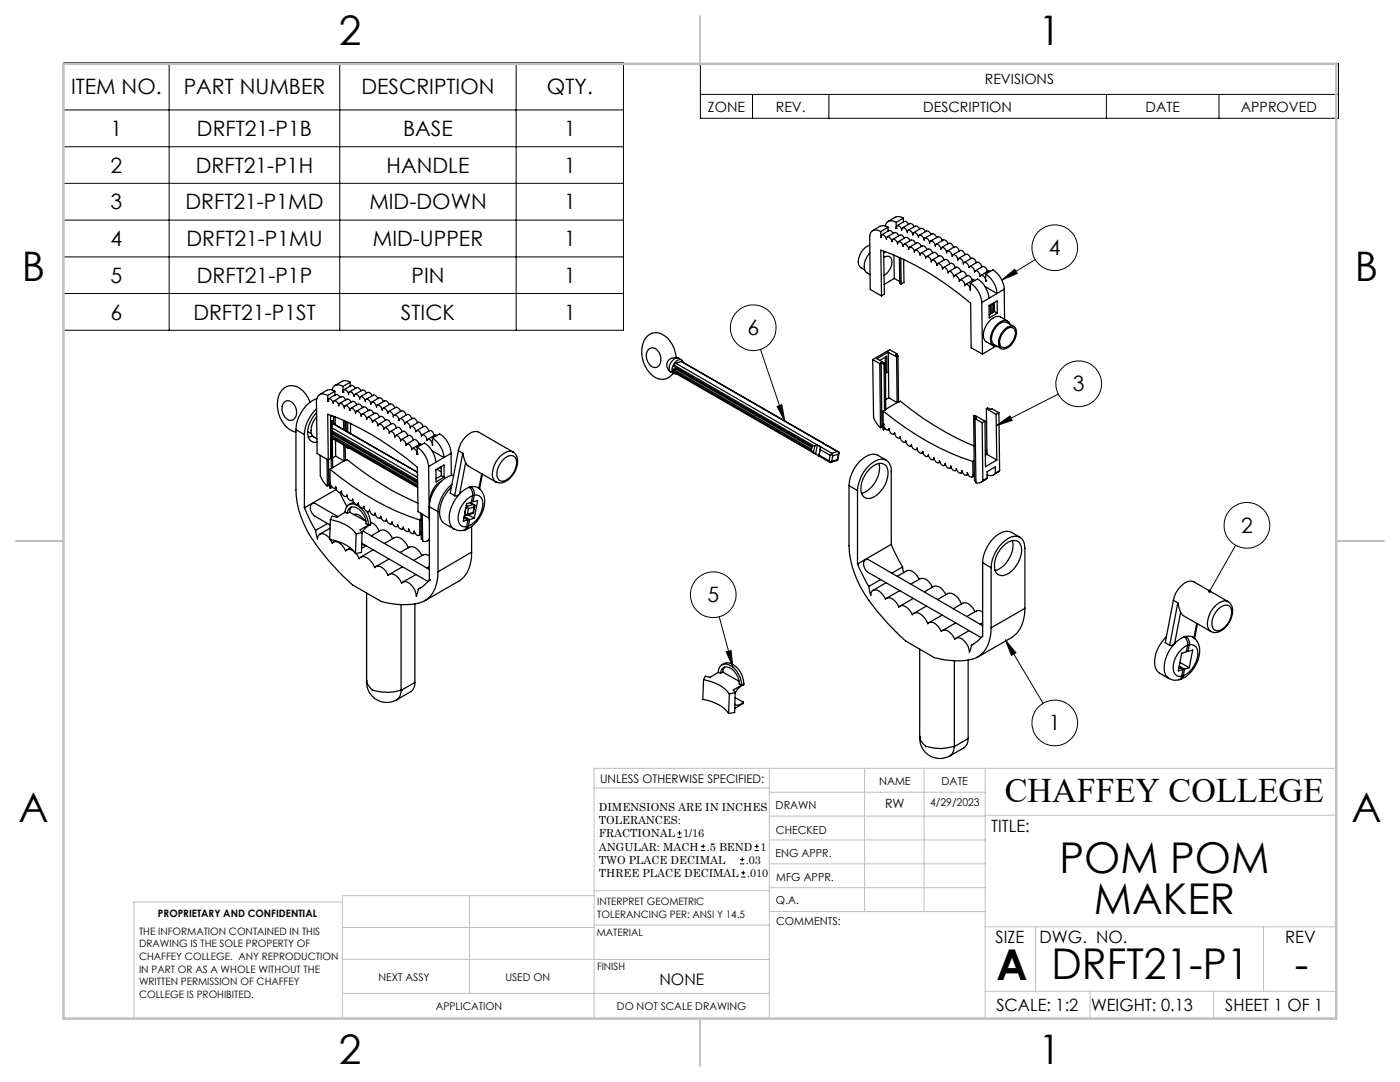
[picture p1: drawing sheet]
<svg xmlns="http://www.w3.org/2000/svg" width="279mm" height="216mm" viewBox="0 0 279 216" stroke-linecap="round" stroke-linejoin="round" font-family="sans-serif">
<g fill="none" stroke="#000" stroke-width=".25">
<path d="M173.6 48.9a3.6 3.6 0 0 0-2.3 3.9l.5 .6 .7 .4M173.6 50.4l-.2 .3a3.3 3.3 0 0 0-.7 3.5l.9 .6M175.8 46.2a1.3 1.3 0 0 0-1.4-.3 1.3 1.3 0 0 0-.8 1.3l.1 10.5 2.2 1.4M175.8 47.3h.1M175.8 46.2v1.1M175.8 47.3l.1-.4a.81 .81 0 0 1 1 .9v-.3l.3-.3a1.02 1.02 0 0 1 .8 1l.1-.4a.86 .86 0 0 1 1 .9l.1-.4a.88 .88 0 0 1 1 .9l.2-.4a.88 .88 0 0 1 1 .9l.1-.3a.94 .94 0 0 1 1 .9l.1-.4a1.01 1.01 0 0 1 1 1l.2-.3a.95 .95 0 0 1 .9 1l.2-.4a.91 .91 0 0 1 .9 1l.2-.3a.97 .97 0 0 1 1 1.1l.1-.4a1.03 1.03 0 0 1 1 1.1l.2-.3a1.03 1.03 0 0 1 .9 1.1l.2-.3a1.04 1.04 0 0 1 .9 1l.1-.1a.87 .87 0 0 1 1.1 1v-.2a.88 .88 0 0 1 1 1.1l.1-.2a.88 .88 0 0 1 1 1.1M175.9 59.1l-.1-9.2a56 56 0 0 1 17.9 10.6l.1 8.9 2.3 1.3M176.4 50.1l.1 8.6-.6 .4M176.4 51.4a.96 .96 0 0 1 1.1-.2 .96 .96 0 0 1 .5 1 3.4 3.4 0 0 1-1.6 2.8M176.7 50.2l-.3 .2M177.2 45.3a1.82 1.82 0 0 0-1.6-.1l-1.4 .8M177.2 46l.1 .1"/>
<path d="M177.2 45.3l-1.4 .9M177.2 45.3v.8M178.3 46.6l-.4-.5-.4-.1-1.5 .8M178.4 50.9l.1 4.7M178.5 55.6l-2 1.2M178.5 55.6l1.1 .6M178.9 45.5h.1M178.9 45.5l.1-.4a.8 .8 0 0 1 1 .8l.1-.4a.86 .86 0 0 1 1 .9l.1-.4a.82 .82 0 0 1 1 .9l.1-.4a.87 .87 0 0 1 1 .9l.1-.4a.94 .94 0 0 1 1 .9l.1-.4a.9 .9 0 0 1 1 1l.1-.2a.67 .67 0 0 1 1 .5l.1 .3 .1-.3a.95 .95 0 0 1 1 .9l.2-.3a1.02 1.02 0 0 1 .9 1l.2-.3a1.02 1.02 0 0 1 .9 1.1l.2-.4h.2l.5 .3 .2 .8 .1-.2a.7 .7 0 0 1 1 .7l.1 .3 .2-.3 .4 .1 .4 .4 .1 .5 .1-.2a.87 .87 0 0 1 1 1.1l.1-.2a.82 .82 0 0 1 .8 .2 .82 .82 0 0 1 .2 .9l.1-.2a.87 .87 0 0 1 1 1.1M178.9 44.4a1.31 1.31 0 0 0-2.3 .7M178.9 44.4v1.1M179.4 47.1l-.2-.3a.62 .62 0 0 0-.7-.4l-1.4 .9M179.5 51.4l.1 5.2 .2 .1"/>
<path d="M179.8 51.5v5.2M180.3 43.5a1.57 1.57 0 0 0-1.7-.1l-1.4 .8M180.3 43.5l-1.4 .9M180.3 43.5v.8M180.3 51.8l.1 4.6-.6 .3M180.5 47.5l-.2-.2a.59 .59 0 0 0-.7-.4l-1.4 .9M181.3 44.8a.73 .73 0 0 0-.9-.6l-1.4 .8M181.6 48a.86 .86 0 0 0-.9-.6l-1.4 .8M182.4 45.3a.79 .79 0 0 0-.9-.7l-1.4 .9M182.7 48.6a.85 .85 0 0 0-.9-.7l-1.4 .9M183.6 45.7l-.4-.4-.4-.2-1.6 .9M183.9 49.2a.85 .85 0 0 0-.9-.7l-1.5 .8"/>
<path d="M184.7 46.2l-.2-.2a.64 .64 0 0 0-.7-.4l-1.4 .8M185 49.8l-.1-.3a.67 .67 0 0 0-.8-.4l-1.5 .8M185.8 46.8l-.1-.3a.64 .64 0 0 0-.8-.4l-1.5 .9M186.1 50.5l-.1-.3a.67 .67 0 0 0-.8-.5l-1.4 .9M186.9 47.4l-.1-.3a.63 .63 0 0 0-.8-.4l-1.4 .8M187.1 52.6l1.5-.8a.91 .91 0 0 1 .9 .8M187.3 51.2l-.2-.4a.73 .73 0 0 0-.8-.4l-1.4 .8M188.1 48h-.1a.79 .79 0 0 0-.9-.7l-1.4 .8M188.2 53.4l1.5-.9a.97 .97 0 0 1 .9 .9M188.4 51.9l-.3-.6-.5-.3-1.6 .9M189.1 50.1l1.4-.9a.98 .98 0 0 1 1 .9M189.2 48.6a.86 .86 0 0 0-1-.7l-1.4 .9"/>
<path d="M189.4 54.2l1.6-.9 .5 .3 .3 .7M190.2 50.8l1.5-.8a1.06 1.06 0 0 1 .9 .8M190.3 49.4l-.1-.4a.77 .77 0 0 0-.8-.5l-1.5 .9M190.5 55l1.5-.9 .6 .4 .3 .6M191.3 51.6l1.5-.9a1.06 1.06 0 0 1 .9 .9M191.6 55.9l1.5-.9a1.11 1.11 0 0 1 .9 1M192.4 52.4l1.7-.9 .4 .3 .3 .6M192.9 55v.1M193.5 53.2l1.5-.8a.88 .88 0 0 1 .9 .9M193.6 57.9h.1M193.6 56.5a4.9 4.9 0 0 1 2.3 3.9M193.6 56.5l1.5-.8a5.1 5.1 0 0 1 2.3 3.8"/>
<path d="M193.6 56.5l.1 1.4M193.7 57.9h-.1M193.9 55.6l.4 .3M194.6 56l-.4-.1-1.5 .9M194.6 54l1.5-.8a.89 .89 0 0 1 .9 1M196.6 57.2l2.4 1.4M196.7 56.1h.1M196.7 54.7a5.1 5.1 0 0 1 2.3 3.9M196.7 54.7l1.5-.9a5.1 5.1 0 0 1 2.2 3.9M196.7 54.7v1.4M197.4 59.5l-1.5 .9M197.6 54.2l-.4-.1-1.4 .9"/>
<path d="M199 58.6l-1.6 .9M200.4 57.7l-1.4 .9M200.4 57.7l.1 6M63.2 79.6a7 7 0 0 0-4.1 6.1M65.4 78.9a1.35 1.35 0 0 0-1.4-.2 1.35 1.35 0 0 0-.9 1.2l.2 10.6 2.2 1.3M65.4 78.9v1.2M66.8 78.1a1.55 1.55 0 0 0-1.6-.2l-1.4 .8M66.8 78.1l-1.4 .8M66.8 78.1l.1 .7M66.9 78.7v.1M67.8 79.3l-.3-.4-.4-.2-1.6 .9M68.4 77.1a1.29 1.29 0 0 0-2.1 .7"/>
<path d="M68.4 77.1l.1 1.1M68.5 78.2v-.4a.81 .81 0 0 1 1.1 .9l.1-.5a.86 .86 0 0 1 1 .9l.1-.4a.85 .85 0 0 1 1 .9l.1-.4a.87 .87 0 0 1 1 .9l.1-.4a.94 .94 0 0 1 1 .9l.2-.3a.94 .94 0 0 1 .9 .9l.2-.3a.94 .94 0 0 1 1 .9l.1-.3a.95 .95 0 0 1 1 1l.1-.4a.97 .97 0 0 1 1 1.1l.2-.4a.97 .97 0 0 1 .9 1.1l.2-.4h.2l.6 .6 .2 .5 .2-.3a1.04 1.04 0 0 1 .9 1.1v-.2a.8 .8 0 0 1 1.1 .9l.1-.1a.87 .87 0 0 1 1 1l.1-.1a.83 .83 0 0 1 1 1l.1-.2a.85 .85 0 0 1 1 1.1M68.5 78.2h.1M69 79.8l-.2-.2a.62 .62 0 0 0-.7-.4l-1.4 .8M69.9 76.3a1.57 1.57 0 0 0-1.6-.2l-1.5 .8M69.9 76.3l-1.5 .8M69.9 76.3v.7M70.9 77.5a.79 .79 0 0 0-.8-.6l-1.5 .9M72 78l-.3-.5-.4-.2-1.6 .9M73.1 78.5l-.1-.3a.59 .59 0 0 0-.7-.3l-1.5 .8M74.3 79a.79 .79 0 0 0-.9-.7l-1.5 .9M75.4 79.5l-.2-.3a.59 .59 0 0 0-.7-.4l-1.4 .9"/>
<path d="M129.5 69.7a1.47 1.47 0 0 1 2.2 1 1.84 1.84 0 0 1-.9 2.6 2.29 2.29 0 0 1-1.3-3.6zM133.9 74.2l.5 .3M134.3 74l.1 .2 28.2 16.3M134.3 74l28 16.2M134.3 73.7v.3M134.5 72.8l28.1 16.3M134.5 72.8v.3l27.6 16-.1 .5-27.7-15.9M134.8 73.6l-.5 .1M134.8 73.6l27.2 15.7M134.8 72.5l-.3 .3M134.8 72.5l31.2 18M134.8 73.3v.3"/>
<path d="M134.9 71.4a1.49 1.49 0 0 0-1.7 1 1.49 1.49 0 0 0 .7 1.8M134.9 71.4l.1 .1a5.4 5.4 0 0 0-3.7-5.1 2.75 2.75 0 0 0-3 2.3 6 6 0 0 0 2.7 6.7 2.52 2.52 0 0 0 3.3-.9M134.9 71.4a2.15 2.15 0 0 0-1.2 2.8h.2M134.9 71.3l.6 .2M135 71.4l.5 .1M135.5 71.5l.5 .3M136 72.1l31.4 18.1M136 72.1l31.1 18M136 72.1l-1.2 .4M136.3 72.3l-.1-.3a.81 .81 0 0 0-1.3 .1 1.76 1.76 0 0 0-.5 2.5h.6M174.2 71.8l.1 11.5 .6 1.2 .8 .8M174.2 71.8l1.4 .8"/>
<path d="M175.6 72.6l.1 12.7M175.6 71.9l1.4-.8v3.2M175.9 72.4l.5 .3M175.9 72.4l-.3 .2M175.9 72.4l.1 12.8M176.4 72.7l.1 9.1M176.7 71.3v2.9M176.7 74.2h.1M176.7 72.6l-.3 .1M176.7 72.6l.1 9.1M176.7 74.2l.3 .1M177 74.3l-.3 .2"/>
<path d="M177.3 70.3l1.6 .9M177.3 70.3l-2.3 1.3 1.7 1M177.3 70.3l.1 9.1M177.4 79.4l-.6 .3M177.4 79.4l1.6 .9M178.9 71.2l.1 9.1M179 70.6l-1.4-.8-3.4 2M179 70.6l-.3 .2 .5 .2M179 70.6v.3M179.2 71l-.3 .2M179.2 71l.1 9.2M195.9 60.4l.2 10.3"/>
<path d="M197.4 61l1.6-1v2.5l-1.6 .9zM197.7 60.8v1.8M197.9 60.7l.1 1.7M198.2 60.5l.1 1.8M198.4 60.4l.1 1.8M198.5 62.2l.5 .3M198.5 62.2l-1.1 .6M198.6 69.1l-2.5 1.6M200.6 65.7a1.45 1.45 0 0 1 2.1-.3 3.4 3.4 0 0 1-2.3 4.3 .99 .99 0 0 1-1.1-1.2 3.8 3.8 0 0 1 1.3-2.8zM200.6 65.9a1.22 1.22 0 0 1 1.9-.1 3.1 3.1 0 0 1-1.8 3.6 .84 .84 0 0 1-1.2-.9 3.2 3.2 0 0 1 1.1-2.6zM201.1 64.1l-1.4-.8a1.97 1.97 0 0 0-2.4 1 3.4 3.4 0 0 0-.8 3.5l.2 .3 1.5 .9M201.6 64.7a1.17 1.17 0 0 0-2-.5 4 4 0 0 0-1.8 4.4 1.09 1.09 0 0 0 1.2 .5"/>
<path d="M202.4 65.2l-1.5-.9a2.29 2.29 0 0 0-2.6 1.6 2.1 2.1 0 0 0 .1 2.9l1.4 .8M56.8 80.2a1.51 1.51 0 0 1 2.2 1.1 1.79 1.79 0 0 1-.9 2.6 2.29 2.29 0 0 1-1.3-3.7zM59.1 85.7v12a20.9 20.9 0 0 0 5.6 13.1l2.8 3.1 2.9 2.8 5.7 3.3a14.4 14.4 0 0 0 8.2 .1 5.5 5.5 0 0 0 3-4.8l.1-1.2M59.1 85.7l1.6 1M60.7 86.7v14.6M61.4 86.1l.8 .5M61.9 80.3a4.4 4.4 0 0 0-4-3.4 3.2 3.2 0 0 0-2.5 3.2 5.8 5.8 0 0 0 3.5 6.1h.2M62.4 87l-.9 .3M63.2 83.1a3.7 3.7 0 0 0-.9 3.8l1 .7M63.2 81.6a7.7 7.7 0 0 0-2.5 5.1M63.2 82.3a5.9 5.9 0 0 0-1.7 4.8 1.48 1.48 0 0 0 1.8 1.1M63.9 90.8v4.2l.4 .8 1 1.2"/>
<path d="M65.3 91.6v5.4M65.4 80.1h.1M65.4 80.1l.1-.4a.84 .84 0 0 1 1 .8l.1-.5a.87 .87 0 0 1 1 1l.1-.5a.82 .82 0 0 1 1 .9l.1-.4a.92 .92 0 0 1 1 .9l.2-.4a.88 .88 0 0 1 1 1l.1-.4a.89 .89 0 0 1 1 .9l.1-.3a.95 .95 0 0 1 1 .9l.2-.3a.95 .95 0 0 1 .9 1l.2-.3a.95 .95 0 0 1 1 1l.1-.4a1.02 1.02 0 0 1 1 1.1l.2-.3a.92 .92 0 0 1 .9 1l.1-.2a.81 .81 0 0 1 .8 .2 .81 .81 0 0 1 .2 .8l.2-.3a.97 .97 0 0 1 .9 1.1l.1-.2a.87 .87 0 0 1 1 1.1l.1-.2a.89 .89 0 0 1 1.1 1v-.2a.88 .88 0 0 1 1.1 1.1M65.5 91.8l-.1-9.1a56.4 56.4 0 0 1 17.9 10.5l.1 8.9 2.3 1.3M65.5 91.8l.1 5M65.6 96.8l.3 .2M65.6 96.8l-.3 .2M65.9 93.7v3.7M65.9 93.7a54.4 54.4 0 0 0 17.8 10.1M65.9 97.4v-1.1l.1 .5a.74 .74 0 0 0 1 .6v-.2a1.04 1.04 0 0 0 .9 1.1l.3-.3 .1 .5 .6 .6 .3-.1 .1-.2 .1 .5 .4 .5 .4 .1 .2-.3 .1 .6 .4 .4 .4 .1 .2-.4 .1 .6a.64 .64 0 0 0 1 .4v-.3l.2 .6a.6 .6 0 0 0 .9 .4v-.3l.2 .6 .4 .4 .4 .1 .2-.4v.3a.85 .85 0 0 0 .9 .7l.2-.4 .1 .3a.85 .85 0 0 0 .9 .7l.1-.4a.88 .88 0 0 0 1 .9l.1-.4 .2 .6a.67 .67 0 0 0 .8 .4l.1-.5 .3 .6a.54 .54 0 0 0 .8 .2l.1-.2 .2 .5a.51 .51 0 0 0 .8 .3l.1-.4v.2a.75 .75 0 0 0 1 .6l.1-.4 .1 .3a.74 .74 0 0 0 .9 .5v-.4M66 82.9l.1 8.5-.6 .4M66 84l.3 .2"/>
<path d="M66 84.3v.1M66 84.4l.1 9.1M66.2 82.9l-.2 .2M66.3 83l-.3 .1M66.3 83.9v.6l17 9.7-16.6-9.6M66.3 84.4h.1M66.3 84.2l-.3 .2M66.3 84.2l.1 9.1M66.3 97.2l-.4 .2M66.3 87.5l17.1 9.8M66.3 87l17.1 9.8M66.3 86.3l17 9.9"/>
<path d="M66.3 86.6l17.1 9.8M66.3 86l17 9.8M66.3 85.4l17 9.9M66.3 87.3l17.1 9.8M66.4 93.3l-.5 .4M66.6 83.9l-.6 .2M66.6 83.1v1.5M66.9 83.2v1.5M67 87.8v3.2M67 91l-.6 .4M67 91l1.7 1M67 97.3l-.1 .1"/>
<path d="M67.1 97.6l-6.4 3.7M67.9 98.3l1.3 2.8M68.2 98.2l-.2 .1M68.5 83.9l.1 1.8M68.6 88.8l.1 3.2M68.7 92l-2.3 1.3M68.8 84l.1 1.9M68.9 89v2.8M68.9 91.8l.4-.1a59.9 59.9 0 0 0 14.1 8.7M68.9 91.8l-.2 .2M69.1 84.1v1.9M69.1 89.1v.2l.4 .1"/>
<path d="M69.3 99l-.2 .1M69.4 84.2v2M69.5 89.3v.1M69.6 89.4h-.1M70 84.5v2M70.1 80.3l-.1-.3a.62 .62 0 0 0-.8-.3l-1.4 .8M70.4 99.8l-.2 .1M71.2 80.8a.84 .84 0 0 0-.9-.7l-1.4 .9M72.4 81.4l-.4-.6-.4-.2-1.6 .9M73.5 81.9l-.4-.5-.4-.2-1.6 .9M74.6 82.6l-.1-.3a.71 .71 0 0 0-.8-.5l-1.5 .9M75.7 83.2l-.1-.3a.69 .69 0 0 0-.8-.5l-1.4 .9"/>
<path d="M76.5 80.1a.85 .85 0 0 0-.9-.7l-1.4 .9M76.7 85.4l1.5-.9a.98 .98 0 0 1 .9 .9M76.9 83.9l-.2-.3a.69 .69 0 0 0-.8-.5l-1.4 .9M77.6 80.8l-.1-.4a.6 .6 0 0 0-.8-.4l-1.4 .9M77.9 86.1l1.6-.8 .4 .2 .4 .7M78 84.6l-.1-.3a.77 .77 0 0 0-.9-.5l-1.4 .9M78.7 82.8l1.4-.8a.91 .91 0 0 1 .9 .8M78.8 81.4l-.1-.3a.73 .73 0 0 0-.8-.5l-1.5 .9M79 86.9l1.6-.9 .5 .3 .3 .7M79.8 83.6l1.4-.9a.97 .97 0 0 1 1 .9M79.9 82.1l-.3-.6-.4-.3-1.7 .9M80.1 87.7l1.5-.8a1.04 1.04 0 0 1 .9 .9"/>
<path d="M80.9 84.3l1.5-.8a.97 .97 0 0 1 .9 .8M81.2 88.6l1.5-.9a1.11 1.11 0 0 1 .9 1M82 85.1l1.7-.9 .4 .3 .3 .7M82.5 87.8h.1M83.1 85.9l1.5-.8a.89 .89 0 0 1 .9 .9M83.3 90.6h.1M83.3 89.3a5.1 5.1 0 0 1 2.2 3.8M83.3 89.3l1.4-.9a5 5 0 0 1 2.3 3.9M83.3 89.3v1.3M83.5 88.4l.4 .2M84.2 88.7h-.5l-1.4 .8M84.2 86.8l1.5-.9a.89 .89 0 0 1 .9 1"/>
<path d="M85.5 93.1l.2 10.3M86.3 88.8h.1M86.3 87.4a5 5 0 0 1 2.3 3.9l-2.4-1.4M86.3 87.4l1.4-.8a5.1 5.1 0 0 1 2.3 3.9M86.3 87.4v1.4M87 92.3l-1.5 .8M87 93.7l1.6-.9v2.4l-1.6 1zM87.2 93.6l.9 .6M87.2 86.9l-.3-.1-1.6 .9M87.7 93.3l.4 .2M87.8 93.2v.1M88.1 96a4.4 4.4 0 0 0-2.2 3.8"/>
<path d="M88.1 93.1v1.8M88.1 94.9l.5 .3M88.1 94.9l-1.1 .6M90 90.5l-3 1.8M90 90.5l.1 4.4M90.1 97.2a7 7 0 0 0-2.2 6.2l.6 .9 2.1 1.3M90.2 96.7a7.4 7.4 0 0 0-2.8 5.4M90.5 94.8a5.8 5.8 0 0 0-4.2 3.8l-.4 .9-.2 1.6M91.5 89.9a4.9 4.9 0 0 1 3.2-3.8l.9 .2 6.8 3.9a2.52 2.52 0 0 0-2.9 1.2 4.7 4.7 0 0 0-1.1 4l.6 .8M91.5 89.9l.9 .6M91.5 89.9l-1.6 8.5 .8 .5M91.7 98.6l-.5 .3h-.5"/>
<path d="M91.7 98.6a6.2 6.2 0 0 0-1.7 6.3l.6 .7M92.4 90.5l.5 1.9M92.4 90.5l-1.7 8.4M92.9 92.4l.6 .6 5.5 3.2M92.9 92.4l-1.2 6.2M93.6 97.2l-.7 .4-1.2 1M93.6 97.2a1.79 1.79 0 0 1 .7 1.7M94 97.2a2.05 2.05 0 0 1 2.5 1.5 6.3 6.3 0 0 1-3.6 7M94 97.2h-.4M94 97.2h.1a1.65 1.65 0 0 1 .6 1.6M94 97.2l-.4 .1M94.1 100l.3 .1"/>
<path d="M94.3 98.9a5.1 5.1 0 0 0-2.8 5.3 1.26 1.26 0 0 0 1.6 .9M94.3 98.9l-.2 1.3-1 .3-.6 3.5 .9-.2M94.7 98.8a1.36 1.36 0 0 1 1.6 1.4 5.2 5.2 0 0 1-2.8 4.8M94.7 98.8l-.3 1.3M96.1 94.5l-.5 2.9M96.3 94.6l-.6 3M99 96.2h.1M100.3 91.9a1.99 1.99 0 0 1 2.3-.8 2.47 2.47 0 0 1 0 3.1 2.78 2.78 0 0 1-2.7 1.8 2.11 2.11 0 0 1-.4-3zM102.4 90.2a2.19 2.19 0 0 1 .8 2.5 4.3 4.3 0 0 1-3.4 3.7l-.8-.2M162.3 90.2l.5 .4M162.6 89.1l-.3 1.1M162.8 90.6l.6 .3"/>
<path d="M163.1 88.8l-.5 .1v.2M163.1 88.8l.7 .3M163.1 88.8l-.3 1.8M163.4 91l2.3 1.3M163.5 90.8l-.1 .1M163.5 90.8l2 1.2M163.7 89.7l2 1.1M163.7 89.7l-.2 1.1M163.8 89.1l-.1 .6M163.8 89.1l-.4 1.8M165.5 92l.2 .3M165.7 92.3h.1"/>
<path d="M165.7 90.8l-.2 1.2M166 90.7l.2 .2M166 92l-.3 .3M166 90.7l-.3 .1M166 90.5v.2M166.2 90.9l-.2 1.1M167.1 90.1a.29 .29 0 0 1 .4 .2 .29 .29 0 0 1-.2 .3M167.1 91.9l-1.4 .4M167.1 90.1l-1.1 .4M167.1 91.7l-1.1 .3M167.3 90.6l-1.1 .3M167.3 90.6l-.2 1.1"/>
<path d="M167.5 90.3l-.3 1.6-.1-.2M169.4 96.9v12a21.4 21.4 0 0 0 5.7 13.1l2.8 3.1 2.9 2.8 5.7 3.3a15.2 15.2 0 0 0 8.2 .1 5.7 5.7 0 0 0 3-4.8l.1-1.2M169.4 96.9l1.7 1M171.1 97.9a7.2 7.2 0 0 1 4.1-6.1 1.96 1.96 0 0 1 2 .3 1.96 1.96 0 0 1 .7 1.9v14.6M171.1 97.9v14.6M173.6 93.5a2.7 2.7 0 0 1 2.8-.9 2.76 2.76 0 0 1 .5 3.5 5.2 5.2 0 0 1-3.5 3.4 1.82 1.82 0 0 1-1.6-2.5 6.1 6.1 0 0 1 1.8-3.5zM175.4 92.5a5.4 5.4 0 0 1-3.5 6M176 85.2l.3 .2M176 85.2l-.3 .1M176.2 82l.1 3.8M176.2 82a55.1 55.1 0 0 0 17.9 10.1M176.3 84.6l.1 .6a.7 .7 0 0 0 1 .5v-.2v.3a.75 .75 0 0 0 1.1 .7v-.2l.1 .3a.79 .79 0 0 0 1 .7l.1-.2a1.04 1.04 0 0 0 .9 1.2l.2-.4 .1 .6a.65 .65 0 0 0 1 .4v-.2v.2a.71 .71 0 0 0 1.1 .7v-.2a.95 .95 0 0 0 1 1l.1-.3 .2 .5a.57 .57 0 0 0 .9 .3l.1-.2 .2 .6a.57 .57 0 0 0 .9 .3v-.3v.3a.62 .62 0 0 0 .4 .6 .62 .62 0 0 0 .7-.1v-.2l.1 .3a.8 .8 0 0 0 .9 .7l.1-.4 .1 .2a.6 .6 0 0 0 .3 .7 .6 .6 0 0 0 .7-.2l.1-.2 .1 .5a.67 .67 0 0 0 .8 .4l.2-.4 .1 .3a.74 .74 0 0 0 .9 .5v-.4l.2 .3a.73 .73 0 0 0 .9 .6v-.5l.1 .3a.68 .68 0 0 0 1 .5l.1-.4"/>
<path d="M176.3 84.6h.1M176.3 84.6v1.2M176.5 81.8h.1M176.5 81.8l-.3 .2M176.7 85.5l-.4 .3M176.8 81.7l-.3 .1M176.9 91.8l-1.7-1a2.63 2.63 0 0 0-3 .7 7.5 7.5 0 0 0-2.8 5.4M177.4 85.7l-.1 .1M178.5 86.5l-.1 .1M179 80.3l-2.2 1.4M179.3 80.2l.4-.2a59.4 59.4 0 0 0 14.7 9M179.3 80.2l-.3 .1"/>
<path d="M179.7 87.3l-.2 .1M180.8 88.1l-.2 .1M181.9 88.9l-.1 .1M183.1 89.6l-.2 .1M184.2 90.3l-.2 .1M185.3 91l-.2 .1M186.4 91.6l-.2 .1M187.6 92.2l-.2 .1M188.7 92.7l-.2 .2M189.8 93.3l-.2 .1M190.9 93.8l-.2 .1M192.1 94.2l-.3 .2"/>
<path d="M193.2 94.7l-.3 .1M194.1 92.1l.1 2.6M194.2 94.7h.1M194.3 83l.6 .4-.3 .1M194.3 83l.3-.1 2 1.1M194.3 83l.1 8.9M194.4 91.9l.1 2.6M194.4 91.9l-.3 .2M194.5 94.5v1.4l.2 .2M194.5 94.9l-.5 .3M194.5 94.5l-.3 .2M194.6 83.5l.2 12.8a1.19 1.19 0 0 0 1.3-.4"/>
<path d="M194.6 83.5l1.4 .8M196 84.3l.1 11.6M196.6 84l-.6 .3M196.6 84l.1 9.1 2.2-1.3M196.6 89.8l.4 .1M196.8 81.6l2 1.1M196.8 81.6l.3-.2 .6 .3 .2-.1 1.5 .7M196.8 81.6l.2 8.8M197 90.7l1.9 1.1M197 90.4v.3M197 90.7l-.4 .1M197 90.4l-.4 .2"/>
<path d="M197 95.4l-1.2 .8M197 95.4l-.9 .5M198.6 94.4l-.6 .5-1-.1M198.6 94.4v-1.2l-1.6 .9v1.3M198.8 82.7l.1 9.1M199.4 82.3l.1 11.6M199.4 82.3l-.6 .4M199.5 93.9l-1.2 .9M199.5 93.9l-.9 .5M60.7 101.3h.1M60.7 101.3l2.3 4.5M63 105.8l.4 1.8a1.02 1.02 0 0 1 .6-1.1 1.02 1.02 0 0 1 1.2 .4l.6 .6"/>
<path d="M65.4 104.5l-2.4 1.3M65.9 105.4l-2.1 1.2M65.9 107.6l.4 .8a1.42 1.42 0 0 1 2.1 .6l.6 .9a1.13 1.13 0 0 1 1.7 .2M65.9 103.7a8 8 0 0 1 5.2 2.8M65.9 103.7l-.1 3.9a7.4 7.4 0 0 1 5.1 2.9M67 107.9l-.5 .3M67.4 103.1l-4.5-2.6a.81 .81 0 0 0-.8 .2 .81 .81 0 0 0-.2 .9l.3 .6 .4 .6 3.3 2M68.9 102.2l-1.7 1-.9-.2-.4 .7M68.9 102.2a1.44 1.44 0 0 1 .6-1.4 1.44 1.44 0 0 1 1.5-.1 4.5 4.5 0 0 1 2.5 4.1M68.9 102.2l.4 .2M69.3 102.4a1.26 1.26 0 0 1 .8-1.2 1.26 1.26 0 0 1 1.4 .3 4 4 0 0 1 1.6 3l.4 .3M69.8 102.2l-.5 .2"/>
<path d="M69.8 102.2l3.2 1.8M69.9 109.3l-.7 .4M70.1 101.2l-.3 .4v.6M70.6 100.3l-1 .4M70.6 102.7a1.78 1.78 0 0 1 2.1 1.1M71 110.4l.7 1.1a1.04 1.04 0 0 1 1.5-.2 4.2 4.2 0 0 1 1.6 2 1.1 1.1 0 0 1 1.7 .2l1 1.3a1.1 1.1 0 0 1 1.7 .2l1 1.4a1.02 1.02 0 0 1 1.5 0 3.6 3.6 0 0 1 1.4 2.6l.4-1.5M71.1 106.5l-.2 4M71.5 100.5l-.2 .1M72.2 108.6l.6 .2M72.2 108.4l13.2 7.6M72.2 106.3l-1.1 .2M72.2 106.3l-.1 3.9-1.2 .3"/>
<path d="M72.5 106l13.2 7.6M72.6 101.3l.1 .1M72.6 101.3l-.1 .1M73.1 108.9l-.9 .5M73.2 118.4v17.4M73.2 102.1a4.5 4.5 0 0 1 .8 2.4M73.5 104.8l-1.6 .9 .3 .6M73.8 102l-.2 .1M74 104.5l-.1 .3a2.92 2.92 0 0 0-1.7 1.5M74 104.2a2.88 2.88 0 0 1 1.7 1.8M74 104.5l-.5 .3M74.1 106.9l1.9-1.1a1.94 1.94 0 0 1 2.1 1.3l.3 .4"/>
<path d="M74.5 109.7l-2.5 1.5M74.9 102.6l-.2 .2M76 103.3l-.2 .1M76.7 108.4l2-1.1a2.18 2.18 0 0 1 2.5 1.5l.3 .5M77.2 103.9l-.3 .1M77.6 111.5l-2.6 1.6M78.3 104.4l-.2 .1M79.4 105l-.2 .1M79.8 110.2l1.9-1.1a2.17 2.17 0 0 1 2.5 1.8M80.3 113.1l-2.6 1.5M80.5 105.4l-.2 .2M81.7 105.9l-.3 .1"/>
<path d="M82.8 106.3l-.3 .2M83 114.7l-2.6 1.4M83.7 106.4h.1M83.7 103.8l.1 2.6M83.9 117.3l-.4 .2M84 102.4v1.2M84 103.6l.1 2.6M84 103.6l-.3 .2M84.1 106.2v1.4l.2 .1M84.1 106.6l-.5 .2M84.1 106.2l-.3 .2M84.3 102.6v5.4a1.25 1.25 0 0 0 1.4-.4"/>
<path d="M85.7 103.4h.1M85.7 115.7a6.4 6.4 0 0 1-2.2 1.8M85.7 115.7h.1M85.7 110.9a1.21 1.21 0 0 0-1.3-.2l-1.9 1.1M85.7 107.7l-.3 .2M85.7 113.1l-.5 .2M85.7 101.1v14.6M85.7 101.1l1.7 1M87.4 102.1v12M90.6 105.6a2.71 2.71 0 0 0 2 .2M92.6 103.3l.8 .5M92.6 103l1.1 .7"/>
<path d="M92.7 102.7l.3 .2M92.7 102.5l.3 .3M93 102.8v.1M93.1 100.9l.2 .1M93.1 105.1l-.3 .6-.2 .1M93.3 101.2l.2 .3M93.3 102.6l-.3 .2M93.3 101.2l-.3 .2M93.3 101v.2M93.4 103.8l-.3 1.3M93.5 105a.79 .79 0 0 1-.8 .7M93.5 102.7l1.2 .7"/>
<path d="M93.5 101.5l-.2 1.1M93.7 103.7l-.2 1.3M93.8 100.3l.6 .4M93.8 100.3l.9 .5M94.1 110.2a6.4 6.4 0 0 1-2.6 5.8l-6.7 3.9M94.1 110.2l-6.7 3.9M94.1 105v5.2M94.4 102.4l-1.4 .5M94.4 100.7a.27 .27 0 0 1 .4 .1 .27 .27 0 0 1-.2 .4M94.4 102.3v.1M94.4 100.7l-1.1 .3M94.4 102.3l-1.1 .3"/>
<path d="M94.4 100.1l.9-.2-.6 3.5M94.6 101.2l-1.1 .3M94.6 101.2l-.2 1.1M94.7 103.4l-1 .3M94.8 100.9l-.3 1.5M171.1 112.5h.1M171.1 112.5l2.3 4.5M173.4 117l.4 1.8a1.01 1.01 0 0 1 .6-1.1 1.01 1.01 0 0 1 1.2 .4l.8 .9 .3 .6a1.42 1.42 0 0 1 2.1 .6l.6 .9a1.1 1.1 0 0 1 1.7 .2l1 1.4a1.25 1.25 0 0 1 2 .1l.4 .5 .7 1.2a1.08 1.08 0 0 1 1.7 .2l1 1.3a1.42 1.42 0 0 1 2.1 .6l.5 1a1.25 1.25 0 0 1 2 .4 3.3 3.3 0 0 1 1 2.2l.4-1.5M175.8 115.6l-2.4 1.4M176.8 116.3l-2.6 1.5M177.9 108.6l2.2 4.5M177.9 108.6l-6.8 3.9"/>
<path d="M179.1 115l1.9-1.1a1.91 1.91 0 0 1 2.2 1.2l.2 .5M179.6 117.9l-2.7 1.5M180.1 113.1l.2 1.2M180.1 113.1l-2.1 1.3M181.8 116.6l1.9-1.1a2.17 2.17 0 0 1 2.4 1.7M182.2 119.4l-2.6 1.5M184.5 118.1l1.8-1.1a1.86 1.86 0 0 1 2.3 1.3l.2 .4M187.1 119.6l2-1.1a2.24 2.24 0 0 1 2.5 1.5l.3 .5M196.1 112.3l1.7 1M196.1 112.3v14.6M197.8 113.3a7.2 7.2 0 0 1 4-6.2 1.85 1.85 0 0 1 2.7 1.6v12.7M197.8 113.3v12"/>
<path d="M200.2 109a3 3 0 0 1 2.7-1.1 2.51 2.51 0 0 1 .7 3.3 5.2 5.2 0 0 1-3.4 3.7 1.73 1.73 0 0 1-1.7-2.3 5.7 5.7 0 0 1 1.7-3.6zM202 107.8a5.4 5.4 0 0 1-3.4 6M203.6 107.2l-1.7-1a3.2 3.2 0 0 0-3.7 1.3 7.6 7.6 0 0 0-2.1 4.8M234.2 119.8a4.9 4.9 0 0 1 3.2-3.8l.9 .1 6.8 4a2.52 2.52 0 0 0-2.9 1.2 4.7 4.7 0 0 0-1.1 4l.6 .7M234.2 119.8l.9 .5M234.2 119.8l-1.6 8.4 .8 .6M73.2 135.7a4 4 0 0 0 1.8 3.8 4 4 0 0 0 4.2 .1M73.2 135.8a3.7 3.7 0 0 0 1.1 1.9M74.3 137.7a10.5 10.5 0 0 0 5.7 .1M74.3 137.7h.1M80 137.8h.1M80 120.7v17.1"/>
<path d="M82.8 136.2a2.01 2.01 0 0 1-.8 1.8l-2.8 1.6a2.04 2.04 0 0 0 .8-1.8M82.8 136.2l-2.8 1.6M82.8 120.5v15.7M140.4 135.6a7.8 7.8 0 0 1 5.2 2.9M140.4 135.6l-.1 4a7.4 7.4 0 0 1 5.1 2.8M143.4 134.2l-1.7 .9-.9-.2-.4 .7M143.4 134.2a1.51 1.51 0 0 1 .8-1.6 1.51 1.51 0 0 1 1.8 .4 4.7 4.7 0 0 1 2 3.7M143.4 134.2l.4 .2M143.8 134.4a1.26 1.26 0 0 1 .8-1.3 1.26 1.26 0 0 1 1.4 .4 4 4 0 0 1 1.5 3l.5 .2M144.1 132.6a2.1 2.1 0 0 1 2.9 .5 4.8 4.8 0 0 1 1.4 3.4M144.3 134.1l-.5 .3M144.3 134.1l3.2 1.8"/>
<path d="M144.6 133.1l-.3 .5v.5M145.6 138.5l-.2 3.9M146.7 138.2l-.1 4-1.2 .2M146.7 138.2l-1.1 .3M146.7 139.2l1.6 .9M148 136.7l-1.7 1 .4 .5M148.4 136.5v.2a2.85 2.85 0 0 0-1.7 1.6M148.4 136.5l-.4 .2M183.6 129.5v17.5M184.9 120.9l-2.5 1.5M188 122.7l-2.6 1.5M190.3 121.5l1.8-1.1a1.53 1.53 0 0 1 1.9 .8l.6 .9"/>
<path d="M190.5 131.8v17.2M190.7 124.3l-2.6 1.5M193.2 131.7v15.7M193.4 125.8l-2.6 1.6M194.3 128.5l-.4 .2M196.1 126.9a6.7 6.7 0 0 1-2.2 1.8M196.1 126.9h.1M196.1 124.8l-22.8-13.1a.8 .8 0 0 0-.8 .2 .8 .8 0 0 0-.1 .9l.3 .9 .5 .5 22.6 13M196.1 122.1a1.21 1.21 0 0 0-1.3-.2l-1.9 1.1M196.1 124.3l-.5 .3M204.5 121.4a6.5 6.5 0 0 1-2.6 5.8l-6.7 3.9M204.5 121.4l-6.7 3.9"/>
<path d="M232.8 127a7 7 0 0 0-2.2 6.2l.6 1 2.1 1.2M233.3 135.4a2.66 2.66 0 0 0 2 .2M234.4 128.4l-.5 .4h-.5M234.4 128.4a7.2 7.2 0 0 0-2 5.7l.3 .6 .6 .7M235.1 120.3l.5 1.9M235.1 120.3l-1.7 8.5M235.3 133.2l.8 .4M235.3 132.9l1.1 .6M235.5 132.2l1.8 1M235.6 122.2l.5 .6 5.6 3.2M235.6 122.2l-1.2 6.2M235.8 134.9l-.3 .6-.2 .1"/>
<path d="M236.1 133.6l-.3 1.3M236.1 134.9a.79 .79 0 0 1-.7 .7M236.3 127.1l-.7 .3-1.2 1M236.3 127.1a1.79 1.79 0 0 1 .7 1.6M236.4 133.5l-.3 1.4M236.7 127a2.05 2.05 0 0 1 2.5 1.6 6.2 6.2 0 0 1-3.7 7M236.7 127l-.4 .1M236.7 127a1.65 1.65 0 0 1 .6 1.7M236.8 129.8l.3 .2M237 128.7a5.1 5.1 0 0 0-2.8 5.4 1.26 1.26 0 0 0 1.6 .8M237 128.7l-.3 1.4-.9 .3-.6 3.5 .9-.3M237.1 130l.9-.3-.7 3.5"/>
<path d="M237.3 128.7a1.36 1.36 0 0 1 1.7 1.4 5.2 5.2 0 0 1-2.9 4.8M237.3 128.7l-.2 1.3M237.3 133.2l-.9 .3M238.8 124.4l-.5 2.9M239 124.5l-.6 3M241.7 126h.1M243 121.7a2.15 2.15 0 0 1 2.3-.8 2.53 2.53 0 0 1 0 3.1 2.78 2.78 0 0 1-2.7 1.8 2.11 2.11 0 0 1-.4-2.9zM245.1 120.1a2.19 2.19 0 0 1 .8 2.5 4.3 4.3 0 0 1-3.4 3.6l-.8-.2M148.3 140.1a1.26 1.26 0 0 1-1.6 .4M148.3 140.1v.3l-1.7 1M183.6 146.9a4 4 0 0 0 1.8 3.8 4 4 0 0 0 4.2 .1M183.6 147a2.98 2.98 0 0 0 1.1 1.9"/>
<path d="M184.7 148.9h.1M184.7 148.9a10.1 10.1 0 0 0 5.7 0M190.4 148.9a2.04 2.04 0 0 1-.8 1.9M190.4 148.9l.1 .1M193.2 147.4a2.04 2.04 0 0 1-.8 1.8l-2.8 1.6M193.2 147.4l-2.7 1.6"/>
</g>
<g fill="none" stroke="#000" stroke-width=".2">
<path d="M12.7 12.5h111.7v53.4h-111.7zM33.8 12.5v53.4M67.8 12.5v53.4M103 12.5v53.4M139.8 12.7h127.3v10.9h-127.3zM139.8 18.8h127.3M150.2 18.8v4.8M165.4 18.8v4.8M220.8 18.8v4.8M243.3 18.8v4.8M12.7 21.9h111.7M12.7 29.3h111.7"/>
<path d="M12.7 36.6h111.7M12.7 43.9h111.7M12.7 51.3h111.7M12.7 58.6h111.7M199.9 55.9l2.6-2.2 .5 .9zM206.6 51.8l-6.7 4.1M151.8 69.7l4.8 14.4M211.2 78.6l-12.4 6.3M155.1 81.1l.9-.3 .6 3.3zM198.8 84.9l2.7-1.9 .5 .9zM246.6 108.8l-5.2 9.2M143.5 123.1l2.8 10"/>
<path d="M144.9 130.1l1-.3 .4 3.3zM200.6 127.7l7.6 12.6M200.6 127.7l2.1 2.5-.8 .6zM135.2 167.1h.8M135.2 166.2h.8M135.6 165.8v.9M139.9 169.7h.9M139.9 168.9h.9M140.3 168.5v.8M147.7 172.4h.9M147.7 171.5h.9M147.9 175h.9"/>
<path d="M147.9 174.2h.9M148.1 171.1v.8M148.3 173.7v.9M150.6 169.7h.8M150.6 168.9h.8M151 168.5v.8"/>
<circle cx="210.5" cy="49.4" r="4.6"/>
<circle cx="150.3" cy="65.4" r="4.6"/>
<circle cx="215.3" cy="76.6" r="4.6"/>
<circle cx="142.3" cy="118.7" r="4.6"/>
<circle cx="248.8" cy="104.8" r="4.6"/>
<circle cx="210.5" cy="144.2" r="4.6"/>
</g>
<g fill="none" stroke="#c0c0c0" stroke-width=".2">
<path d="M118.6 157.2h34.9M153.5 153.3v49.9M153.5 158.1h43.1M172.5 153.3v28.6M184.4 153.3v28.6M196.6 153.3v49.9M266.7 153.3h-148.1v49.9M68.3 180h-41.6v23.2M93.7 178.7v19.5M118.6 178.7h-50.3v24.5M118.6 177.7h35M153.5 167.6h43.1"/>
<path d="M153.5 162.8h43.1M153.5 172.4h43.1M153.5 177.1h43.1M196.6 162.7h70.1M68.3 198.2h85.2M68.3 191.4l85.2 .1M68.3 185.1h50.3M118.6 184.6h35M153.6 181.9h43M196.6 197.8h70.1M196.6 184.9h70.1M206.7 184.9v12.9"/>
<path d="M217.5 197.8v5.4M242.2 197.8v5.4M252.2 184.9v12.9"/>
</g>
<path d="M139.7 3.2v9.5M3.1 107.9h9.6M266.7 107.9h9.5M139.7 203.2v9.6" fill="none" stroke="#c0c0c0" stroke-width=".25"/>
<path d="M12.7 12.7h254v190.5h-254z" fill="none" stroke="#c0c0c0" stroke-width=".5"/>
<path d="M200.6 127.7l2.1 2.5-.8 .6zM241.1 117.8l.1 .5 .2-.3-.2 .3a.34 .34 0 0 0 .5-.2 .34 .34 0 0 0-.2-.4 .34 .34 0 0 0-.4 .1zM199.9 55.9l2.6-2.2 .5 .9zM198.8 84.9l2.7-1.9 .5 .9zM155.1 81.1l.9-.3 .6 3.3zM144.9 130.1l1-.3 .4 3.3z" fill="#000"/>
<g font-size="8.5">
<text x="211.4" y="174.2">POM POM</text>
<text x="218.3" y="182.3">MAKER</text>
<text x="198.9" y="195.5">A</text>
<text x="209.9" y="195.4">DRFT21-P1</text>
<text x="258.4" y="195.4">-</text>
</g>
<g font-size="8.1">
<text x="67.6" y="8.9">2</text>
<text x="207.3" y="8.9">1</text>
<text x="4.4" y="56.2">B</text>
<text x="270.4" y="56.2">B</text>
<text x="3.7" y="164.1">A</text>
<text x="269.7" y="164.1">A</text>
<text x="67.6" y="212.4">2</text>
<text x="207.3" y="212.4">1</text>
</g>
<text font-size="6.9" x="200.5" y="160.1">CHAFFEY COLLEGE</text>
<g font-size="4.2">
<text x="14.2" y="18.7">ITEM NO.</text>
<text x="36.7" y="18.7">PART NUMBER</text>
<text x="72.1" y="18.7">DESCRIPTION</text>
<text x="109.2" y="18.7">QTY.</text>
<text x="22" y="27.1">1</text>
<text x="39.3" y="27.1">DRFT21-P1B</text>
<text x="80.4" y="27.1">BASE</text>
<text x="112.6" y="27.1">1</text>
<text x="22.1" y="34.4">2</text>
<text x="39.1" y="34.4">DRFT21-P1H</text>
<text x="77.2" y="34.4">HANDLE</text>
<text x="112.6" y="34.4">1</text>
<text x="22.1" y="41.8">3</text>
<text x="37" y="41.8">DRFT21-P1MD</text>
<text x="73.7" y="41.8">MID-DOWN</text>
<text x="112.6" y="41.8">1</text>
<text x="22.1" y="49.1">4</text>
<text x="37.2" y="49.1">DRFT21-P1MU</text>
<text x="74.4" y="49.1">MID-UPPER</text>
<text x="112.6" y="49.1">1</text>
<text x="209.3" y="50.9">4</text>
<text x="22.1" y="56.4">5</text>
<text x="39.3" y="56.4">DRFT21-P1P</text>
<text x="82.1" y="56.4">PIN</text>
<text x="112.6" y="56.4">1</text>
<text x="22.1" y="63.8">6</text>
<text x="38.6" y="63.8">DRFT21-P1ST</text>
<text x="80" y="63.8">STICK</text>
<text x="112.6" y="63.8">1</text>
<text x="149.2" y="66.9">6</text>
<text x="214.1" y="78.1">3</text>
<text x="247.7" y="106.3">2</text>
<text x="141.2" y="120.2">5</text>
<text x="209.3" y="145.7">1</text>
</g>
<g font-size="3.4">
<text x="197.8" y="166">TITLE:</text>
<text x="198.7" y="188.1">SIZE</text>
<text x="207.5" y="188.1">DWG. NO.</text>
<text x="256.5" y="188.2">REV</text>
<text x="198.8" y="201.7">SCALE: 1:2</text>
<text x="217.7" y="201.8">WEIGHT: 0.13</text>
<text x="244.5" y="201.7">SHEET 1 OF 1</text>
</g>
<text font-size="3.2" x="131.6" y="196.6">NONE</text>
<g font-size="2.8">
<text x="196.5" y="16.8">REVISIONS</text>
<text x="141.3" y="22.3">ZONE</text>
<text x="154.8" y="22.3">REV.</text>
<text x="184.3" y="22.3">DESCRIPTION</text>
<text x="228.6" y="22.3">DATE</text>
<text x="247.6" y="22.3">APPROVED</text>
</g>
<text font-size="2.5" x="176.6" y="161.3">RW</text>
<text font-size="2.4" x="119.8" y="156.2">UNLESS OTHERWISE SPECIFIED:</text>
<g font-size="2.2">
<text x="119.5" y="161.8">DIMENSIONS ARE IN INCHES</text>
<text x="154.8" y="161.4">DRAWN</text>
<text x="175.4" y="156.6">NAME</text>
<text x="187.9" y="156.7">DATE</text>
<text x="119.5" y="164.4">TOLERANCES:</text>
<text x="119.5" y="167.1">FRACTIONAL</text>
<text x="136.3" y="167.1">1/16</text>
<text x="154.9" y="166.3">CHECKED</text>
<text x="119.5" y="169.7">ANGULAR: MACH</text>
<text x="119.5" y="172.4">TWO PLACE DECIMAL</text>
<text x="141.1" y="169.7">.5 BEND</text>
<text x="148.9" y="172.4">.03</text>
<text x="151.8" y="169.7">1</text>
<text x="154.8" y="171">ENG APPR.</text>
<text x="119.5" y="175">THREE PLACE DECIMAL</text>
<text x="149.1" y="175">.010</text>
<text x="154.9" y="175.7">MFG APPR.</text>
<text x="154.9" y="180.4">Q.A.</text>
<text x="154.9" y="184.6">COMMENTS:</text>
</g>
<g font-size="2.1">
<text x="185.6" y="160.7">4/29/2023</text>
<text x="75.5" y="195.7">NEXT ASSY</text>
<text x="100.9" y="195.7">USED ON</text>
<text x="86.9" y="201.5">APPLICATION</text>
<text x="123.1" y="201.6">DO NOT SCALE DRAWING</text>
</g>
<g font-size="2">
<text x="31.5" y="182.9">PROPRIETARY AND CONFIDENTIAL</text>
<text x="119.2" y="180.6">INTERPRET GEOMETRIC</text>
<text x="119.2" y="183.1">TOLERANCING PER: ANSI Y 14.5</text>
<text x="27.8" y="186.5">THE INFORMATION CONTAINED IN THIS</text>
<text x="27.8" y="189">DRAWING IS THE SOLE PROPERTY OF</text>
<text x="27.8" y="191.6">CHAFFEY COLLEGE. ANY REPRODUCTION</text>
<text x="119.1" y="186.7">MATERIAL</text>
<text x="27.8" y="194.1">IN PART OR AS A WHOLE WITHOUT THE</text>
<text x="27.8" y="196.6">WRITTEN PERMISSION OF CHAFFEY</text>
<text x="119.1" y="193.5">FINISH</text>
<text x="27.8" y="199.1">COLLEGE IS PROHIBITED.</text>
</g>
</svg>
